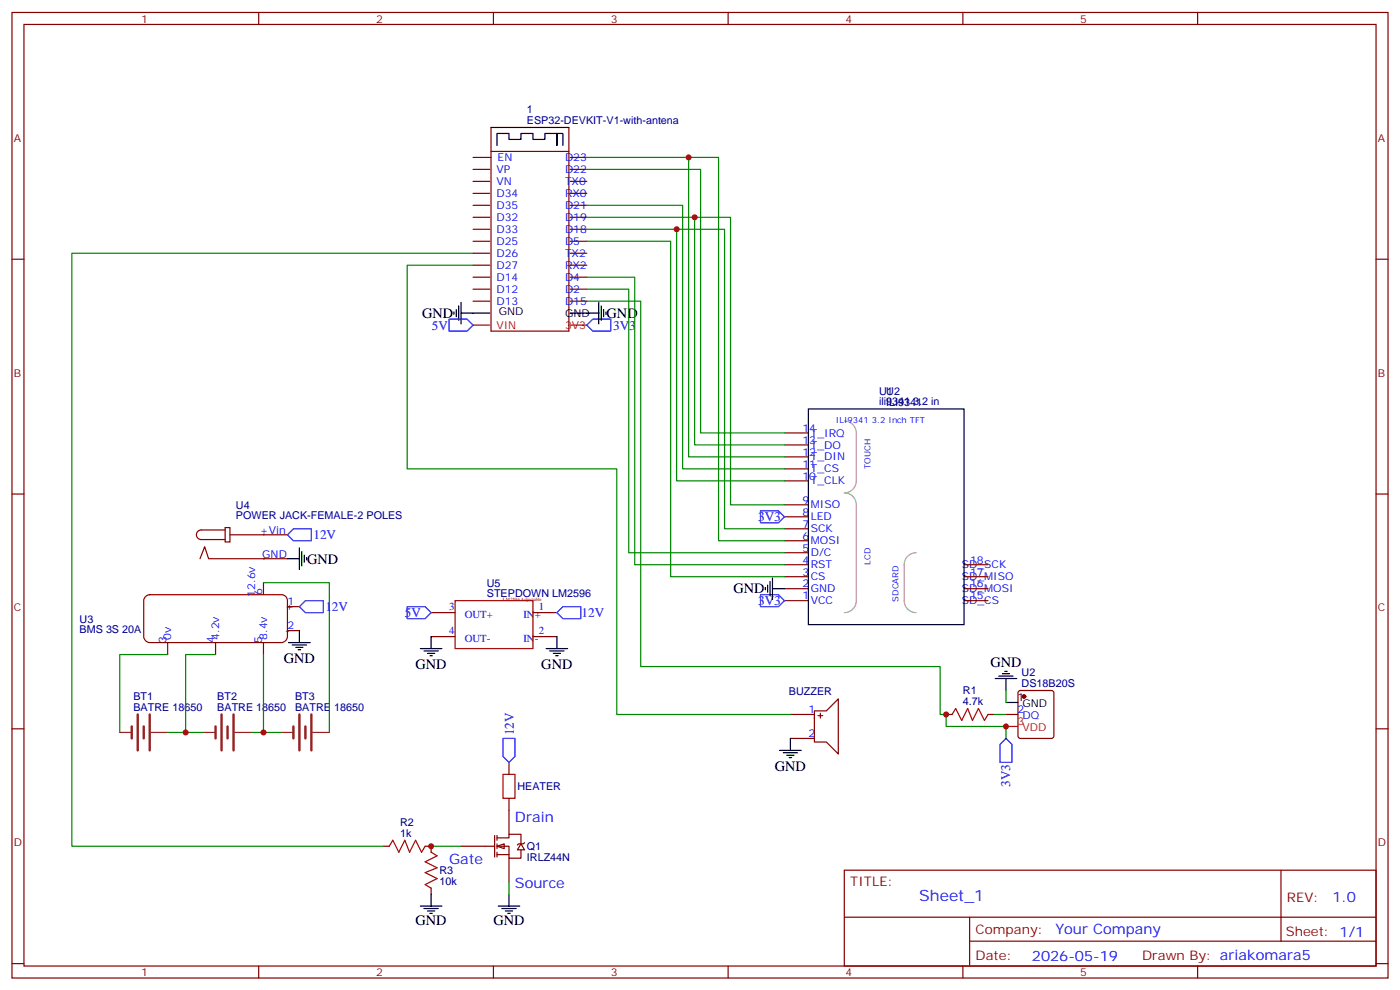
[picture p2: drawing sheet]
<svg xmlns="http://www.w3.org/2000/svg" width="412mm" height="292mm" viewBox="0 0 412 292" stroke-linecap="round" stroke-linejoin="round" font-family="sans-serif">
<g fill="none" stroke="#870000" stroke-width=".35">
<path d="M3.5 3.7h405.4v284.3h-405.4zM7.1 7.2h398.2v277.3h-398.2zM76.2 3.7v3.5M145.3 3.7v3.5M214.5 3.7v3.5M283.6 3.7v3.5M352.8 3.7v3.5M3.5 76.3h3.6M405.3 76.3h3.6M231.1 138.1h7M231.1 134.5h7M231.1 131h7"/>
<path d="M231.1 127.5h7M3.5 145.5h3.6M231.1 159.2h7M231.1 155.7h7M231.1 152.2h7M231.1 148.7h7M231.1 141.6h7M405.3 145.5h3.6M231.1 176.9h7M231.1 173.4h7M231.1 169.8h7M231.1 166.3h7"/>
<path d="M231.1 162.8h7M284 176.9h7M284 173.4h7M284 169.8h7M284 166.3h7M3.5 214.6h3.6M278.7 210.4h1.8M291 210.4h1.8M296.3 210.4h3.6M300.1 203.5l.5-.2h9.1l.5 .2 .2 .5v12.7l-.2 .5-.5 .3h-9.1l-.5-.3-.2-.5v-12.7zM405.3 214.6h3.6M248.7 256.3h156.6v28.2h-156.6z"/>
<path d="M377.3 256.3v20.9M248.7 270.1h156.5M285.6 277.2h119.6M285.6 270.1v14.1M3.5 283.8h3.6M76.2 284.5v3.5M145.3 284.5v3.5M214.5 284.5v3.5M283.6 284.5v3.5M352.8 284.5v3.5M405.3 283.8h3.6"/>
</g>
<path d="M238.1 120.4h45.9v63.5h-45.9zM296.3 206.9h3.6" fill="none" stroke="#000" stroke-width=".35"/>
<path d="M248.7 124a3.5 3.5 0 0 1 3.5 3.5v14.1a3.5 3.5 0 0 1-3.5 3.5 3.5 3.5 0 0 1 3.5 3.6v28.2a3.5 3.5 0 0 1-3.5 3.5M269.9 162.8a3.5 3.5 0 0 0-3.6 3.5v10.6a3.5 3.5 0 0 0 3.6 3.5" fill="none" stroke="#999" stroke-width=".35"/>
<circle cx="301.6" cy="205.1" r=".53" fill="#870000" stroke="#870000" stroke-width=".35"/>
<path d="M296.3 213.9h3.6" fill="none" stroke="#f00" stroke-width=".35"/>
<path d="M280.5 210.4l1-1.8 1.8 3.6 1.7-3.6 1.5 3.6 1.7-3.6 1.8 3.6 1-1.8" fill="none" stroke="#a10000" stroke-width=".35"/>
<g fill="#fff" stroke="#870000" stroke-width=".35">
<path d="M146.4 249.2l2.1-.7v1.4z"/>
<path d="M153.5 248.5l1 1.8h-2.1z"/>
</g>
<g fill="none" stroke="#870000" stroke-width=".35">
<path d="M144.6 37.5v60h23v-60M139.3 56.9h5M139.3 53.4h5M139.3 49.9h5M139.3 46.4h5.3M144.6 44.6h23M167.9 56.9h5M167.9 53.4h5M167.9 49.9h5M167.9 46.4h5M139.3 78.1h5M139.3 74.6h5"/>
<path d="M139.3 71h5M139.3 67.5h5M139.3 64h5M139.3 60.5h5M167.9 78.1h5M167.9 74.6h5M167.9 71h5M167.9 67.5h5M167.9 64h5M167.9 60.5h5M139.3 88.7h5M139.3 85.2h5"/>
<path d="M139.3 81.6h5M167.9 88.7h5M167.9 85.2h5M167.9 81.6h5M66.3 155.4h1.4v4.2h-1.4zM66.3 156.1h-7a1.41 1.41 0 0 0-1.4 1.4 1.41 1.41 0 0 0 1.4 1.4h7M67.7 157.5h17M58.9 164.5l1.4-3.5 1.2 3.5h16.4M77.6 171.6v3.5M77.6 164.5h7.1M84.7 178.6h3.5M49.4 189.2v3.6"/>
<path d="M63.5 189.2v3.6M77.6 189.2v3.6M84.7 185.7h3.5M127 180.4h7.1M127 187.5h7.1M157 180.4h7M157 187.5h7M232.8 217.5h7.1M232.8 210.4h7.1M239.9 209.3h3.5l3.5-3.5v16.2l-3.5-3.5h-3.5zM240.9 210.7h1.5M241.7 210v1.5"/>
<path d="M149.9 224.5v3.5M149.9 235.1v10.6M112.9 249.2h1.8M125.2 249.2h1.8v1.8M135.8 249.2h9.9M145.7 246v6.4M146.4 246.7h3.5v-1h3.6v2.8M146.4 249.2h3.5v3.5h3.6v-2.4M146.4 251.7h3.5M146.4 246v1.4M146.4 248.5v1.4M146.4 251v1.4"/>
<path d="M149.9 252.7v7.1M154.5 248.1l-.3 .4h-1.4l-.4 .3M127 261.5v1.8"/>
</g>
<path d="M134.1 176.9h22.9v14.1h-22.9zM148.2 228h3.5v7.1h-3.5zM114.7 249.2l1-1.8 1.8 3.6 1.7-3.6 1.4 3.6 1.8-3.6 1.8 3.6 1-1.8M127 251l1.8 1-3.6 1.8 3.6 1.8-3.6 1.4 3.6 1.7-3.6 1.8 1.8 1" fill="none" stroke="#a10000" stroke-width=".35"/>
<g fill="none" stroke="#008700" stroke-width=".35">
<path d="M172.9 46.4h29.9v88.1h28.3M172.9 49.9h33.5v77.6h24.7M202.8 46.4h8.9v112.8h19.4M139.3 78.1h-19.4v60h61.8v72.3h51.1M139.3 74.6h-118.1v174.6h91.7M172.9 71h24.7v98.8h33.5M172.9 67.5h26.4v74.1h31.8M172.9 60.5h28.2v77.6h30M172.9 64h31.7v67h26.5M199.3 67.5h14.1v88.2h17.7M204.6 64h10.6v84.7h15.9M172.9 88.7h15.8v107.6h88.2v14.1h1.8v3.5h17.6v3.6"/>
<path d="M172.9 85.2h12.3v77.6h45.9M172.9 81.6h14.1v84.7h44.1M77.6 171.6h19.4v44.1M49.4 192.8h-14.1v22.9M63.5 192.8h-8.8v22.9M77.6 192.8v22.9M49.4 215.7h10.6M74.1 215.7h8.8M292.8 210.4h3.5M296.3 203.3v3.6M127 249.2h8.8M149.9 259.8v3.5"/>
</g>
<g fill="none" stroke="#000" stroke-width=".35">
<path d="M144.6 37.5h23M146.4 42.8v-3.5h3.5v1.8h3.6v-1.8h3.5v1.8h3.5v-1.8h3.5v3.5v-3.5h1.8v3.5M133.7 91.9v.7M134.4 91.2v2.1M135.1 90.1v4.2M135.8 92.2h8.5M135.8 89v6.4M167.9 92.2h8.5M176.4 89v6.4M177.1 90.1v4.2M177.8 91.2v2.1M178.5 91.9v.7"/>
<path d="M84.7 164.5h3.5M88.2 161.4v6.3M88.9 162.4v4.3M89.6 163.5v2.1M90.3 164.2v.7M225.4 173v.7M226.1 172.3v2.1M226.8 171.2v4.3M227.5 173.4h3.6M227.5 170.2v6.3M85 189.2h6.4M86.1 189.9h4.2"/>
<path d="M87.1 190.6h2.2M87.8 191.3h.7M88.2 185.7v3.5M123.8 191h6.4M124.9 191.7h4.2M125.9 192.4h2.2M126.6 193.1h.8M127 187.5v3.5M160.9 191h6.3M161.9 191.7h4.3M163 192.4h2.1M163.7 193.1h.7"/>
<path d="M164 187.5v3.5M293.2 199.8h6.3M294.2 199.1h4.2M295.3 198.4h2.1M296 197.7h.7M296.3 199.8v3.5M232.8 217.5v3.5M229.7 221h6.3M230.7 221.7h4.2M231.8 222.4h2.1M232.5 223.1h.7M123.8 266.8h6.4"/>
<path d="M124.9 267.5h4.2M125.9 268.3h2.2M126.6 269h.8M127 263.3v3.5M146.8 266.8h6.3M147.8 267.5h4.2M148.9 268.3h2.1M149.6 269h.7M149.9 263.3v3.5"/>
</g>
<path d="M132.3 94h5.3l1.7 1.7-1.7 1.8h-5.3zM172.9 95.7l1.7-1.7h5.3v3.5h-5.3zM84.7 157.5l1.7-1.8h5.3v3.5h-5.3zM224 150.4h5.3l1.8 1.8-1.8 1.8h-5.3zM88.2 178.6l1.8-1.7h5.2v3.5h-5.2zM119.9 178.6h5.3l1.8 1.8-1.8 1.8h-5.3zM224 175.1h5.3l1.8 1.8-1.8 1.7h-5.3zM164 180.4l1.8-1.8h5.3v3.6h-5.3zM148.2 217.5h3.5v5.2l-1.8 1.8-1.7-1.8zM294.6 219.2l1.7-1.7 1.8 1.7v5.3h-3.5z" fill="none" stroke="#00f" stroke-width=".35"/>
<path d="M139.3 95.7h5M167.9 95.7h5" fill="none" stroke="#f00" stroke-width=".35"/>
<path d="M35.3 215.7h3.5M44.4 215.7h5M60 215.7h3.5M69.1 215.7h5M82.9 215.7h3.5M92.1 215.7h4.9" fill="none" stroke="#8c2424" stroke-width=".35"/>
<path d="M38.8 213.9v3.6M40.6 210.4v10.6M42.3 213.9v3.6M44.1 210.4v10.6M63.5 213.9v3.6M65.3 210.4v10.6M67 213.9v3.6M68.8 210.4v10.6M86.4 213.9v3.6M88.2 210.4v10.6M90 213.9v3.6M91.7 210.4v10.6" fill="none" stroke="#8c2424" stroke-width=".71"/>
<path d="M42.9 175.6l1.2-.5h38.8a1.76 1.76 0 0 1 1.8 1.8v10.6a1.89 1.89 0 0 1-1.8 1.7h-38.8a1.89 1.89 0 0 1-1.8-1.7v-10.6z" fill="none" stroke="#900" stroke-width=".35"/>
<g fill="#c00">
<circle cx="127" cy="249.2" r=".88"/>
<circle cx="278.7" cy="210.4" r=".88"/>
<circle cx="296.3" cy="213.9" r=".88"/>
<circle cx="54.7" cy="215.7" r=".88"/>
<circle cx="77.6" cy="215.7" r=".88"/>
<circle cx="204.6" cy="64" r=".88"/>
<circle cx="199.3" cy="67.5" r=".88"/>
<circle cx="202.8" cy="46.4" r=".88"/>
</g>
<text font-size="4.6" fill="#00f" x="270.8" y="265.3">Sheet_1</text>
<g font-size="4.2">
<text x="124.4" y="93.6">GND</text>
<text x="178.7" y="93.6">GND</text>
<text x="90.5" y="166">GND</text>
<text x="216.1" y="174.8">GND</text>
<text x="83.6" y="195.3">GND</text>
<text x="122.4" y="197.1">GND</text>
<text x="159.5" y="197.1">GND</text>
<text x="291.7" y="196.5">GND</text>
<text x="228.2" y="227.1">GND</text>
<text x="122.4" y="272.5">GND</text>
<text x="145.3" y="272.5">GND</text>
</g>
<g font-size="4.2" fill="#00f">
<text x="151.7" y="242.1">Drain</text>
<text x="132.3" y="254.5">Gate</text>
<text x="151.7" y="261.5">Source</text>
<text x="392.5" y="265.5">1.0</text>
<text x="310.9" y="275.1">Your Company</text>
<text x="304" y="282.9">2026-05-19</text>
</g>
<g font-size="3.9" fill="#00f">
<text x="127.2" y="97.1">5V</text>
<text x="180.6" y="97.1">3V3</text>
<text x="223.3" y="153.5">3V3</text>
<text x="92.3" y="158.8">12V</text>
<text x="95.9" y="179.9">12V</text>
<text x="223.3" y="178.2">3V3</text>
<text x="119.2" y="181.7">5V</text>
<text x="171.3" y="181.7">12V</text>
<text x="151.4" y="216.5" transform="rotate(-90 151.4 216.5)">12V</text>
<text x="297.6" y="231.7" transform="rotate(-90 297.6 231.7)">3V3</text>
</g>
<g font-size="3.9" fill="#800">
<text x="250.5" y="260.8">TITLE:</text>
<text x="379.1" y="265.5">REV:</text>
<text x="287.4" y="275">Company:</text>
<text x="378.7" y="275.7">Sheet: 1/1</text>
<text x="287.4" y="282.7">Date:</text>
<text x="336.4" y="282.8">Drawn By: ariakomara5</text>
</g>
<g font-size="3.2" fill="#800">
<text x="41.6" y="6.7">1</text>
<text x="110.8" y="6.7">2</text>
<text x="179.9" y="6.7">3</text>
<text x="249.1" y="6.7">4</text>
<text x="318.2" y="6.7">5</text>
<text x="4.1" y="41.8">A</text>
<text x="405.9" y="41.8">A</text>
<text x="4.1" y="110.9">B</text>
<text x="405.9" y="110.9">B</text>
<text x="4.1" y="180.1">C</text>
<text x="405.9" y="180.1">C</text>
<text x="4.1" y="249.2">D</text>
<text x="405.9" y="249.2">D</text>
<text x="41.6" y="287.5">1</text>
<text x="110.8" y="287.5">2</text>
<text x="179.9" y="287.5">3</text>
<text x="249.1" y="287.5">4</text>
<text x="318.2" y="287.5">5</text>
</g>
<g font-size="3.2" fill="#000080">
<text x="155.2" y="33.4">1</text>
<text x="155.2" y="36.5">ESP32-DEVKIT-V1-with-antena</text>
<text x="259" y="119.4">ili9341 3.2 in</text>
<text x="259" y="116.3">U1</text>
<text x="261.1" y="119.7">ILI9341</text>
<text x="261.1" y="116.2">U2</text>
<text x="69.5" y="149.8">U4</text>
<text x="69.5" y="152.8">POWER JACK-FEMALE-2 POLES</text>
<text x="143.4" y="172.7">U5</text>
<text x="143.4" y="175.8">STEPDOWN LM2596</text>
<text x="23.5" y="183.4">U3</text>
<text x="23.5" y="186.5">BMS 3S 20A</text>
<text x="300.9" y="202.2">DS18B20S</text>
<text x="300.9" y="199.2">U2</text>
<text x="39.3" y="209.3">BATRE 18650</text>
<text x="39.3" y="206.3">BT1</text>
<text x="64" y="209.3">BATRE 18650</text>
<text x="64" y="206.3">BT2</text>
<text x="86.9" y="209.3">BATRE 18650</text>
<text x="86.9" y="206.3">BT3</text>
<text x="232.4" y="204.6">BUZZER</text>
<text x="283.6" y="207.6">4.7k</text>
<text x="283.6" y="204.5">R1</text>
<text x="152.4" y="232.8">HEATER</text>
<text x="117.8" y="243.3">R2</text>
<text x="117.8" y="246.4">1k</text>
<text x="155.2" y="250.4">Q1</text>
<text x="129.5" y="257.5">R3</text>
<text x="155.2" y="253.5">IRLZ44N</text>
<text x="129.5" y="260.5">10k</text>
</g>
<g font-size="3.2" fill="#00f">
<text x="146.6" y="47.4">EN</text>
<text x="166.4" y="47.4">D23</text>
<text x="146.2" y="50.9">VP</text>
<text x="166.4" y="50.9">D22</text>
<text x="146.2" y="58">D34</text>
<text x="146.2" y="54.5">VN</text>
<text x="166.4" y="58">RX0</text>
<text x="166.4" y="54.5">TX0</text>
<text x="146.2" y="65">D32</text>
<text x="146.2" y="61.5">D35</text>
<text x="166.4" y="65">D19</text>
<text x="166.4" y="61.5">D21</text>
<text x="146.2" y="68.6">D33</text>
<text x="166.4" y="68.6">D18</text>
<text x="146.2" y="75.6">D26</text>
<text x="146.2" y="72.1">D25</text>
<text x="166.4" y="75.6">TX2</text>
<text x="166.4" y="72.1">D5</text>
<text x="146.2" y="82.7">D14</text>
<text x="146.2" y="79.1">D27</text>
<text x="166.4" y="82.7">D4</text>
<text x="166.4" y="79.1">RX2</text>
<text x="146.2" y="89.7">D13</text>
<text x="146.2" y="86.2">D12</text>
<text x="166.4" y="89.7">D15</text>
<text x="166.4" y="86.2">D2</text>
<text x="236.4" y="130.7">13</text>
<text x="236.4" y="127.1">14</text>
<text x="238.8" y="128.6">T_IRQ</text>
<text x="236.4" y="137.7">11</text>
<text x="236.4" y="134.2">12</text>
<text x="238.8" y="135.6">T_DIN</text>
<text x="238.8" y="132.1">T_DO</text>
<text x="236.4" y="141.3">10</text>
<text x="238.8" y="142.7">T_CLK</text>
<text x="238.8" y="139.1">T_CS</text>
<text x="236.4" y="148.3">9</text>
<text x="238.8" y="149.7">MISO</text>
<text x="236.4" y="155.4">7</text>
<text x="236.4" y="151.8">8</text>
<text x="238.8" y="153.2">LED</text>
<text x="76.6" y="157.1">+Vin</text>
<text x="236.4" y="158.9">6</text>
<text x="238.8" y="160.3">MOSI</text>
<text x="238.8" y="156.8">SCK</text>
<text x="77.3" y="164.2">GND</text>
<text x="236.4" y="165.9">4</text>
<text x="236.4" y="162.4">5</text>
<text x="238.8" y="167.4">RST</text>
<text x="238.8" y="163.8">D/C</text>
<text x="283.3" y="167.4">SD_SCK</text>
<text x="285.8" y="165.9">18</text>
<text x="236.4" y="173">2</text>
<text x="236.4" y="169.5">3</text>
<text x="238.8" y="170.9">CS</text>
<text x="283.3" y="170.9">SD_MISO</text>
<text x="285.8" y="173">16</text>
<text x="285.8" y="169.5">17</text>
<text x="75.1" y="175.8" transform="rotate(-90 75.1 175.8)">12.6v</text>
<text x="77.3" y="175.1" transform="rotate(-90 77.3 175.1)">6</text>
<text x="84" y="179.7">+</text>
<text x="84.7" y="178.3">1</text>
<text x="132.3" y="179.7">3</text>
<text x="158.7" y="179.7">1</text>
<text x="236.4" y="176.5">1</text>
<text x="238.8" y="177.9">VCC</text>
<text x="238.8" y="174.4">GND</text>
<text x="283.3" y="177.9">SD_CS</text>
<text x="283.3" y="174.4">SD_MOSI</text>
<text x="285.8" y="176.5">15</text>
<text x="84.7" y="185.3">2</text>
<text x="136.9" y="182">OUT+</text>
<text x="154.2" y="182">IN+</text>
<text x="49" y="189.2" transform="rotate(-90 49 189.2)">3</text>
<text x="50.4" y="188.5" transform="rotate(-90 50.4 188.5)">0v</text>
<text x="63.1" y="189.2" transform="rotate(-90 63.1 189.2)">4</text>
<text x="64.6" y="188.5" transform="rotate(-90 64.6 188.5)">4.2v</text>
<text x="77.3" y="189.2" transform="rotate(-90 77.3 189.2)">5</text>
<text x="78.7" y="188.5" transform="rotate(-90 78.7 188.5)">8.4v</text>
<text x="84" y="186.8">-</text>
<text x="132.3" y="186.8">4</text>
<text x="136.9" y="189.1">OUT-</text>
<text x="154.2" y="189.1">IN-</text>
<text x="158.7" y="186.8">2</text>
<text x="238.1" y="210">1</text>
<text x="299.7" y="210">2</text>
<text x="301.2" y="211.8">DQ</text>
<text x="238.1" y="217.1">2</text>
</g>
<g font-size="3.2">
<text x="146.9" y="92.9">GND</text>
<text x="166.4" y="93.3">GND</text>
<text x="299.7" y="206.5">1</text>
<text x="301.2" y="208.3">GND</text>
</g>
<g font-size="3.2" fill="#f00">
<text x="146.2" y="96.8">VIN</text>
<text x="166.4" y="96.8">3V3</text>
<text x="299.7" y="213.6">3</text>
<text x="301.2" y="215.3">VDD</text>
</g>
<g font-size="2.5" fill="#00f">
<text x="246.2" y="124.6">ILI9341 3.2 Inch TFT</text>
<text x="256.4" y="138.2" transform="rotate(-90 256.4 138.2)">TOUCH</text>
<text x="256.4" y="166.3" transform="rotate(-90 256.4 166.3)">LCD</text>
<text x="264.7" y="177.2" transform="rotate(-90 264.7 177.2)">SDCARD</text>
</g>
<text font-size="1.4" fill="#840000" x="148.2" y="176.9">LM2596 Adjustable</text>
</svg>
